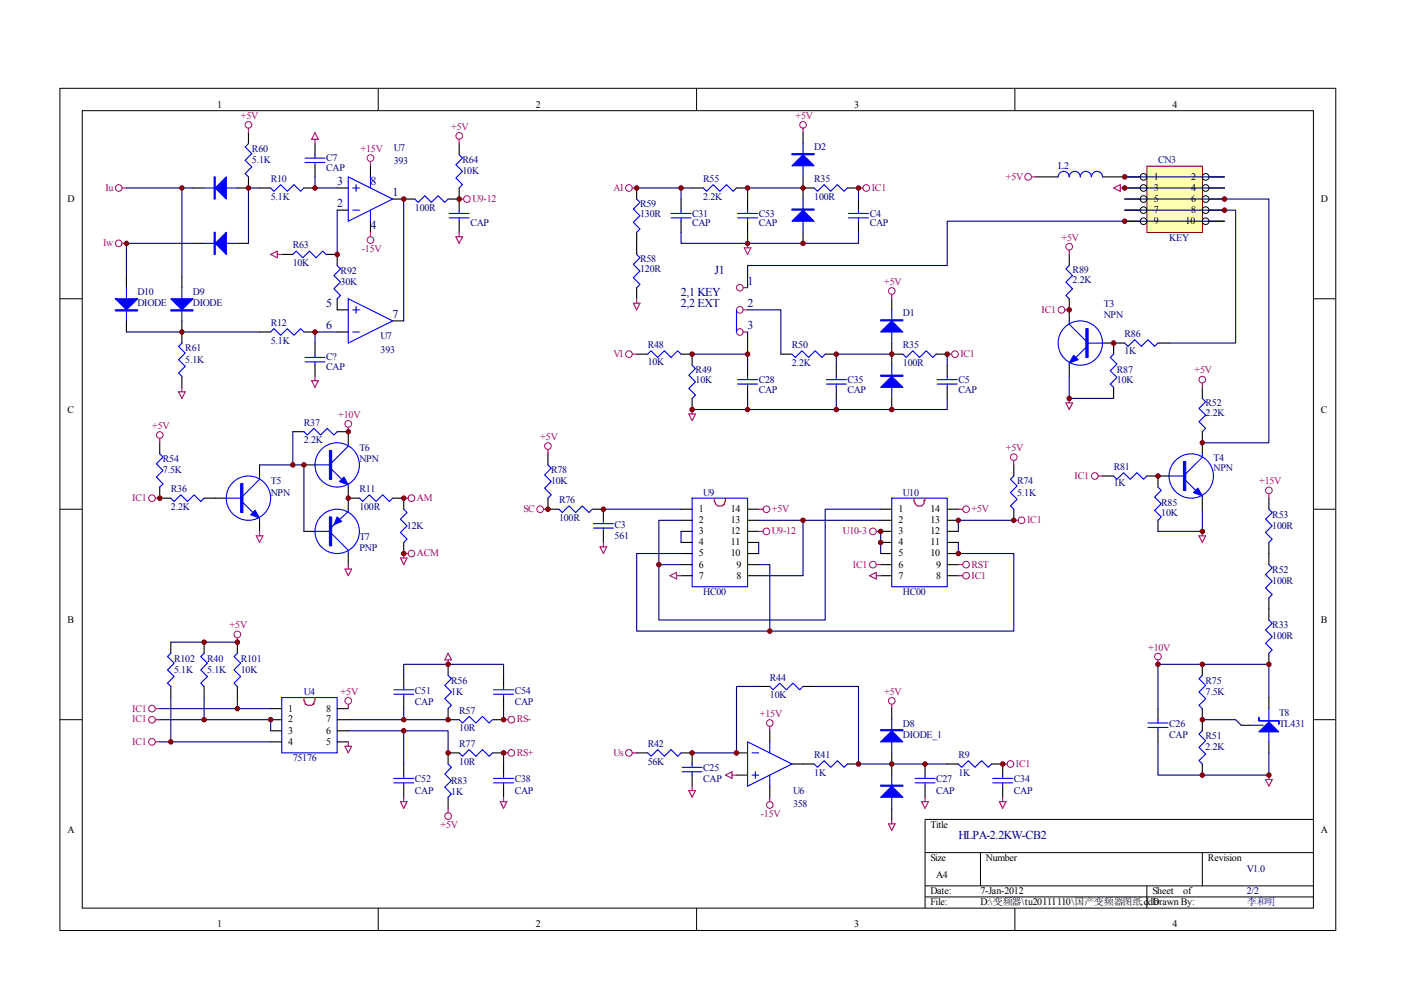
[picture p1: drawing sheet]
<svg xmlns="http://www.w3.org/2000/svg" width="297mm" height="210mm" viewBox="0 0 297 210" stroke-linecap="round" stroke-linejoin="round" font-family="sans-serif">
<g fill="none" stroke="#000" stroke-width=".21">
<path d="M12.7 18.7h270.5v178.6h-270.5zM80.2 18.7v4.7M147.7 18.7v4.7M215.2 18.7v4.7M17.4 23.5h261.1v169h-261.1zM12.7 63.3h4.7M278.4 63.3h4.7M12.7 108h4.7M278.4 108h4.7M12.7 152.6h4.7M278.4 152.6h4.7M278.4 173.7h-82.3v18.8"/>
<path d="M80.2 192.5v4.7M147.7 192.5v4.7M196.1 180.8h82.3M196.1 187.8h82.3M196.1 190.2h82.3M207.9 180.8v7M215.2 192.5v4.7M243.2 187.8v4.7M254.9 180.8v7"/>
</g>
<g fill="none" stroke="#000" stroke-width=".23">
<path d="M40.9 39.9h2.4M52.7 37.5v2.4h-2.4M52.7 28.1v2.4M55 39.9h2.4M64.4 39.9h2.4M66.8 30.5v2.3M66.8 35.2v2.3M71.5 39.9h2.3M78.5 35.2v2.3M97.4 30.5v2.3M97.4 39.9v4.7M26.8 58.6v2.4"/>
<path d="M38.6 58.6v2.4M40.9 51.6h2.4M50.3 51.6h2.4M59.7 53.9h2.4M69.1 53.9h2.4v2.4M71.5 44.6h2.3M78.5 46.9v2.4M83.2 42.2h4.8M95 42.2h2.4M97.4 46.9v2.4M26.8 68v2.4M38.6 68v4.7"/>
<path d="M38.6 79.8v2.3M55 70.4h2.4M64.4 70.4h2.4M66.8 72.7v2.4M66.8 77.4v2.4M71.5 70.4h2.3M71.5 63.3v2.4h2.3M83.2 68h2.4M33.9 93.9v2.3M55 98.6v2.3M62.1 91.5h2.3M64.4 98.6h2.4"/>
<path d="M71.5 91.5h2.3v2.4M33.9 103.3v2.3h2.3M43.3 105.6h4.7M55 110.3v2.4M64.4 112.7h2.4M73.8 105.6h2.4M73.8 103.3v4.7M73.8 117.4v2.3M83.2 105.6h2.4v2.4M85.6 115v2.4"/>
</g>
<g fill="none" stroke="#00f" stroke-width=".23">
<path d="M43.3 39.9h7M52.7 30.5l-.7 .7 1.4 1.4-1.4 1.4 1.4 1.4-1.4 1.4 .7 .7M57.4 39.9l.7 .7 1.4-1.4 1.4 1.4 1.4-1.4 1.4 1.4 .7-.7M64.7 33.5h4.2M64.7 34.5h4.2M66.8 32.8v.7M66.8 34.5v.7M73.8 37.5l9.4 4.7-9.4 4.7zM74.8 39.9h1.4M75.5 39.2v1.4M78.5 37.5v2.4M97.4 32.8l.7 .7-1.4 1.4 1.4 1.4-1.4 1.4 1.4 1.5-.7 .7"/>
<path d="M43.3 51.6h7M62.1 53.9l.7-.7 1.4 1.5 1.4-1.5 1.4 1.5 1.4-1.5 .7 .7M71.5 56.3l.7 .7-1.4 1.4 1.4 1.4-1.4 1.4 1.4 1.4-.7 .7M74.8 44.6h1.4M78.5 44.6v2.3M88 42.2l.7 .7 1.4-1.4 1.4 1.4 1.4-1.4 1.4 1.4 .7-.7M95.2 45.3h4.3M95.2 46.2h4.3M97.4 44.6v.7M97.4 46.2v.7M26.8 61v7M38.6 72.7l-.7 .7 1.4 1.5-1.4 1.4 1.4 1.4-1.4 1.4 .7 .7"/>
<path d="M38.6 61v7M57.4 70.4l.7-.7 1.4 1.4 1.4-1.4 1.4 1.4 1.4-1.4 .7 .7M64.7 75.8h4.2M64.7 76.7h4.2M66.8 75.1v.7M66.8 76.7v.7M73.8 63.3l9.4 4.7-9.4 4.7zM74.8 70.4h1.4M74.8 65.7h1.4M75.5 65v1.4M33.9 96.2l.7 .7-1.4 1.4 1.4 1.4-1.4 1.5 1.4 1.4-.7 .7M64.4 91.5l.7 .7 1.5-1.4 1.4 1.4 1.4-1.4 1.4 1.4 .7-.7"/>
<path d="M66.8 98.6h3.5M70.3 99.5l2.1 2.1M73.8 93.9v.7l-3.5 3.5M36.2 105.6l.7 .7 1.4-1.4 1.4 1.4 1.5-1.4 1.4 1.4 .7-.7M48 105.6h3.5M51.5 106.6l2.1 2.1M55 100.9v.7l-3.5 3.5M55 109.8v.5M66.6 112.7h3.2M70.3 113.1l3.5 3.6v.7M73.8 108v.4l-3.5 3.3M73.8 102.8v.5"/>
<path d="M76.2 105.6l.7 .7 1.4-1.4 1.4 1.4 1.4-1.4 1.4 1.4 .7-.7M85.6 108l.7 .7-1.4 1.4 1.4 1.4-1.4 1.4 1.4 1.4-.7 .7"/>
<circle cx="71.5" cy="98.6" r="4.7"/>
<circle cx="52.7" cy="105.6" r="4.7"/>
<circle cx="71.5" cy="112.7" r="4.7"/>
</g>
<g fill="#00f" stroke="#00f" stroke-width=".23">
<path d="M45.6 39.9l2.4-2.4v4.7z"/>
<path d="M45.6 51.6l2.4-2.3v4.6z"/>
<path d="M24.5 63.3h4.7l-2.4 2.4z"/>
<path d="M36.2 63.3h4.7l-2.3 2.4z"/>
<path d="M54.1 108.2l.9 1.6-1.9-.7z"/>
<path d="M72 102.1l.9-.9 .9 1.6z"/>
<path d="M71.5 109.6l.9 1-1.6 .7z"/>
<path d="M45.4 37.5h.2v4.7h-.2z" fill-rule="evenodd"/>
<path d="M45.4 49.3h.2v4.6h-.2z" fill-rule="evenodd"/>
<path d="M24.5 65.7h4.7v.2h-4.7z" fill-rule="evenodd"/>
<path d="M36.2 65.7h4.7v.2h-4.7z" fill-rule="evenodd"/>
<path d="M51 102.6h.5v6.1h-.5z" fill-rule="evenodd"/>
<path d="M69.8 95.5h.5v6.1h-.5z" fill-rule="evenodd"/>
<path d="M69.8 109.6h.5v6.1h-.5z" fill-rule="evenodd"/>
</g>
<g fill="none" stroke="#a1006a" stroke-width=".21">
<circle cx="25.2" cy="39.9" r=".71"/>
<circle cx="52.7" cy="26.5" r=".7"/>
<circle cx="78.5" cy="33.5" r=".71"/>
<circle cx="97.4" cy="28.8" r=".71"/>
<circle cx="25.2" cy="51.6" r=".71"/>
<circle cx="78.5" cy="50.9" r=".71"/>
<circle cx="99" cy="42.2" r=".71"/>
<circle cx="33.9" cy="92.2" r=".71"/>
<circle cx="73.8" cy="89.9" r=".71"/>
<circle cx="32.2" cy="105.6" r=".71"/>
<circle cx="87.2" cy="105.6" r=".71"/>
<circle cx="87.2" cy="117.4" r=".71"/>
</g>
<g fill="none" stroke="#a1006a" stroke-width=".23">
<path d="M25.9 39.9h.9M52.7 27.2v.9M66.8 29.5v1M66.8 28.1l.7 1.4h-1.4zM78.5 34.2v1M97.4 29.5v1M25.9 51.6h.9M57.4 53.9l1.4-.7v1.5zM58.8 53.9h.9M78.5 49.3v.9M96.7 50.2h1.4l-.7 1.4zM97.4 42.2h.9"/>
<path d="M97.4 49.3v.9M66.8 79.8v.9M33.9 92.9v1M37.9 83.1h1.4l-.7 1.4zM38.6 82.1v1M66.1 80.7h1.4l-.7 1.4zM73.8 90.6v.9M32.9 105.6h1M54.3 113.6h1.4l-.7 1.4zM55 112.7v.9M73.8 119.7v1M84.9 118.3h1.4l-.7 1.4z"/>
<path d="M85.6 105.6h.9M86.5 117.4h-.9v.9M73.1 120.7h1.4l-.7 1.4z"/>
</g>
<path d="M26.8 39.9h14.1M38.6 39.9v18.7M55 39.9h-2.3v11.7M66.8 37.5v2.4h4.7M40.9 51.6h-14.1v7M71.5 44.6v9.3M85.6 42.2v25.8M26.8 70.4h28.2M71.5 70.4h-4.7v2.3M55 98.6h9.4v14.1M62.1 91.5v7.1" fill="none" stroke="#000080" stroke-width=".23"/>
<g fill="#800000" stroke="#800000" stroke-width=".21">
<circle cx="26.8" cy="51.6" r=".47"/>
<circle cx="38.6" cy="39.9" r=".47"/>
<circle cx="38.6" cy="70.4" r=".47"/>
<circle cx="97.4" cy="42.2" r=".47"/>
<circle cx="52.7" cy="39.9" r=".47"/>
<circle cx="66.8" cy="39.9" r=".47"/>
<circle cx="71.5" cy="53.9" r=".47"/>
<circle cx="66.8" cy="70.4" r=".47"/>
<circle cx="85.6" cy="42.2" r=".47"/>
<circle cx="73.8" cy="105.6" r=".47"/>
<circle cx="85.6" cy="105.6" r=".47"/>
<circle cx="33.9" cy="105.6" r=".47"/>
<circle cx="73.8" cy="91.5" r=".47"/>
<circle cx="85.6" cy="117.4" r=".47"/>
<circle cx="62.1" cy="98.6" r=".47"/>
<circle cx="64.4" cy="98.6" r=".47"/>
</g>
<path d="M243.2 35.3h11.7v14h-11.7z" fill="#ffffb0"/>
<path d="M243.2 35.2h11.7v14.1h-11.7z" fill="none" stroke="#800000" stroke-width=".21"/>
<g fill="none" stroke="#000" stroke-width=".21">
<circle cx="242.5" cy="39.9" r=".7"/>
<circle cx="242.5" cy="37.5" r=".7"/>
<circle cx="255.6" cy="37.5" r=".71"/>
<circle cx="255.6" cy="39.9" r=".71"/>
<circle cx="242.5" cy="44.6" r=".7"/>
<circle cx="242.5" cy="46.9" r=".7"/>
<circle cx="242.5" cy="42.2" r=".7"/>
<circle cx="255.6" cy="44.6" r=".71"/>
<circle cx="255.6" cy="46.9" r=".71"/>
<circle cx="255.6" cy="42.2" r=".71"/>
</g>
<g fill="none" stroke="#000" stroke-width=".23">
<path d="M135 39.9v2.3M146.7 39.9h2.4M156.2 39.9h2.3M170.3 39.9h2.3M170.3 28.1v2.4M170.3 37.5v4.7M179.7 39.9h2.3M219.6 37.5h4.7M233.8 37.5h7.9M238.5 39.9h3.2M256.3 37.5h3.3M256.3 39.9h3.3"/>
<path d="M135 49.3v4.6M144.4 42.2v2.4M144.4 46.9v2.4M158.5 42.2v2.4M158.5 46.9v2.4M170.3 49.3v2.3M182 42.2v2.4M182 46.9v2.4M226.7 53.9v2.4M238.5 42.2h3.2M238.5 44.6h3.2M238.5 46.9h3.2"/>
<path d="M256.3 42.2h3.3M256.3 44.6h3.3M256.3 46.9h3.3M135 61v2.3M135 75.1h2.3M144.4 75.1h2.3v2.3M158.5 77.4v2.4M165.6 75.1h2.3M175 75.1h2.3M177.3 77.4v2.4M189.1 75.1h2.3M189.1 63.3v2.4"/>
<path d="M189.1 72.7v4.7M198.5 75.1h2.3M200.8 77.4v2.4M226.7 63.3v4.7M226.7 77.4v2.4M233.8 72.7h4.7M236.1 72.7v2.4M245.5 72.7h2.4M116.2 96.2v2.4M146.7 84.5v2.3M158.5 82.1v2.4M177.3 82.1v2.4"/>
<path d="M189.1 84.5v2.3M200.8 82.1v2.4M214.9 98.6v2.3M236.1 82.1v2.4M254.9 82.1v2.4M254.9 91.5v4.7M116.2 105.6v2.4h2.3M125.6 108h2.3v2.3M127.9 112.7v2.3M144.4 108h2.3M144.4 110.3h2.3M144.4 112.7h2.3"/>
<path d="M144.4 115h2.3M144.4 117.4h2.3M144.4 119.7h2.3M158.5 108h2.4M158.5 110.3h2.4M158.5 112.7h2.4M158.5 115h2.4M158.5 117.4h2.4M158.5 119.7h2.4M186.7 108h2.4M186.7 110.3h2.4M186.7 112.7h2.4"/>
<path d="M186.7 115h2.4M186.7 117.4h2.4M186.7 119.7h2.4M200.8 108h2.4M200.8 110.3h2.4M200.8 112.7h2.4M200.8 115h2.4M200.8 117.4h2.4M200.8 119.7h2.4M214.9 108v2.3M233.8 100.9h2.3M243.2 100.9h4.7"/>
<path d="M245.5 100.9v2.4M245.5 110.3v2.4M254.9 105.6v2.4M269 105.6v2.4M269 115v4.7M36.2 136.2v2.3M43.3 136.2v2.3M50.3 136.2v2.3M144.4 122.1h2.3M158.5 122.1h2.4M186.7 122.1h2.4M200.8 122.1h2.4"/>
<path d="M269 126.8v4.7M269 138.5v2.4M36.2 145.5v2.4M43.3 145.5v2.4M50.3 145.5v2.4M57.4 150.2h2.3M57.4 152.6h2.3M57.4 154.9h2.3M57.4 157.3h2.3M71.5 150.2h2.3M71.5 152.6h2.3M71.5 154.9h2.3"/>
<path d="M71.5 157.3h2.3M85.6 143.2v2.3M85.6 147.9v2.3M95 150.2v2.4h2.4M95 140.9v2.3M97.4 159.6h-2.4v2.4M104.4 152.6h2.4M104.4 159.6h2.4M106.8 143.2v2.3M106.8 147.9v2.3M135 159.6h2.3M144.4 159.6h2.3v2.4"/>
<path d="M156.2 159.6h2.3M160.9 145.5h2.3M163.2 154.9v2.4M170.3 145.5h2.3M189.1 150.2v2.4M189.1 159.6v4.7M245.5 150.2v2.4M245.5 154.9v2.4M254.9 140.9v2.3M254.9 150.2v4.7M263.1 153.8h2.4M269 147.9v2.3"/>
<path d="M269 157.3v2.3M85.6 162v2.3M85.6 166.7v2.3M95 169v2.4M106.8 162v2.3M106.8 166.7v2.3M146.7 164.3v2.4M156.2 164.3h2.3M163.2 166.7v2.3M167.9 162h4.7M179.7 162h2.3M189.1 171.4v2.3"/>
<path d="M196.1 162v2.3M196.1 166.7v2.3M200.8 162h2.4M210.2 162h2.4v2.3M212.6 166.7v2.3M254.9 162v2.3"/>
</g>
<g fill="none" stroke="#000080" stroke-width=".23">
<path d="M135 39.9h11.7M144.4 39.9v2.3M170.3 39.9h-11.8v2.3M182 39.9v2.3M238.5 37.5h21.1M238.5 39.9h21.1M144.4 49.3v2.3h37.6v-2.3M158.5 49.3v2.3M238.5 44.6h23.5v28.1h-14.1M238.5 42.2h30.5v51.7h-14.1M259.6 46.9h-58.8v9.4h-42.3v4.7M158.5 65.7h7.1v9.4"/>
<path d="M158.5 70.4v4.7h-11.8M158.5 75.1v2.3M189.1 75.1h-11.8v2.3M200.8 75.1v2.3M226.7 79.8v4.7h9.4M158.5 84.5v2.3h-11.8M177.3 84.5v2.3M200.8 84.5v2.3h-42.3M127.9 108h16.5M139.7 119.7h4.7M144.4 112.7v2.3M160.9 110.3h9.4v11.8h-9.4"/>
<path d="M160.9 119.7h2.3v14.1M160.9 115v2.4M170.3 110.3h16.4M186.7 108h-11.7v23.5h-35.3v-21.2h4.7M186.7 112.7v4.7M203.2 115v2.4h11.7v16.4h-79.9v-16.4h9.4M214.9 110.3h-11.7v2.4M254.9 108v4.7h-9.4M36.2 136.2h14.1M33.9 152.6h23.5v2.3M33.9 150.2h23.5M33.9 157.3h23.5"/>
<path d="M36.2 147.9v9.4M43.3 147.9v4.7M50.3 147.9v2.3M73.8 154.9h21.2v4.7M73.8 152.6h21.2M85.6 143.2v-2.3h21.2v2.3M85.6 150.2v2.4M85.6 154.9v7.1M106.8 150.2v2.4M106.8 159.6v2.4M160.9 145.5h-4.7v14.1h-9.5M172.6 145.5h9.4v16.5h18.8"/>
<path d="M245.5 157.3v7h23.5v-4.7M254.9 152.6h7.1l1.1 1.2M269 147.9v-7h-23.5v9.3"/>
</g>
<g fill="none" stroke="#00f" stroke-width=".23">
<path d="M149.1 39.9l.7 .7 1.4-1.4 1.4 1.4 1.4-1.4 1.4 1.4 .8-.7M170.3 30.5v7M172.6 39.9l.7 .7 1.4-1.4 1.4 1.4 1.5-1.4 1.4 1.4 .7-.7M224.3 37.5a1.18 1.18 0 0 1 1.2-1.2 1.18 1.18 0 0 1 1.2 1.2 1.17 1.17 0 0 1 1.2-1.2 1.17 1.17 0 0 1 1.1 1.2 1.17 1.17 0 0 1 1.2-1.2 1.17 1.17 0 0 1 1.2 1.2 1.18 1.18 0 0 1 1.2-1.2 1.18 1.18 0 0 1 1.2 1.2M135 42.2l.7 .7-1.4 1.4 1.4 1.4-1.4 1.4 1.4 1.4-.7 .8M135 53.9l.7 .8-1.4 1.4 1.4 1.4-1.4 1.4 1.4 1.4-.7 .7M142.3 45.3h4.2M142.3 46.2h4.2M144.4 44.6v.7M144.4 46.2v.7M156.4 45.3h4.2M156.4 46.2h4.2"/>
<path d="M158.5 44.6v.7M158.5 46.2v.7M170.3 42.2v7.1M179.9 45.3h4.2M179.9 46.2h4.2M182 44.6v.7M182 46.2v.7M226.7 56.3l-.7 .7 1.4 1.4-1.4 1.4 1.4 1.4-1.4 1.4 .7 .7M137.3 75.1l.7-.7 1.5 1.4 1.4-1.4 1.4 1.4 1.4-1.4 .7 .7M146.7 77.4l.7 .7-1.4 1.4 1.4 1.5-1.4 1.4 1.4 1.4-.7 .7M156.2 65.7v4.7M158.5 79.8v.7"/>
<path d="M167.9 75.1l.7 .7 1.4-1.4 1.4 1.4 1.4-1.4 1.5 1.4 .7-.7M177.3 79.8v.7M189.1 65.7v7M189.1 77.4v7.1M191.4 75.1l.7 .7 1.4-1.4 1.5 1.4 1.4-1.4 1.4 1.4 .7-.7M200.8 79.8v.7M226.7 68v.7l3.5 3.6M226.7 77v.4M230.2 73.7l-2.1 2.1M230.2 72.7h3.6M236.1 75.1l-.7 .7 1.4 1.4-1.4 1.4 1.4 1.4-1.4 1.4 .7 .7M238.5 72.7l.7 .7 1.4-1.4 1.4 1.4 1.4-1.4 1.4 1.4 .7-.7"/>
<path d="M116.2 98.6l.7 .7-1.4 1.4 1.4 1.4-1.4 1.4 1.4 1.4-.7 .7M156.4 80.5h4.2M156.4 81.4h4.2M158.5 81.4v.7M175.2 80.5h4.2M175.2 81.4h4.2M177.3 81.4v.7M198.7 80.5h4.2M198.7 81.4h4.2M200.8 81.4v.7M254.9 96.2v.7l-3.5 3.5M254.9 84.5l.7 .7-1.4 1.4 1.4 1.4-1.4 1.4 1.4 1.4-.7 .7"/>
<path d="M118.5 108l.7 .7 1.4-1.4 1.5 1.4 1.4-1.4 1.4 1.4 .7-.7M125.8 111h4.2M125.8 112h4.2M127.9 110.3v.7M127.9 112v.7M146.7 105.6h11.8v18.8h-11.8zM189.1 105.6h11.7v18.8h-11.7zM214.9 100.9l-.7 .7 1.4 1.4-1.4 1.4 1.4 1.5-1.4 1.4 .7 .7M236.1 100.9l.7 .7 1.4-1.4 1.4 1.4 1.4-1.4 1.5 1.4 .7-.7M245.5 103.3l.7 .7-1.4 1.4 1.4 1.4-1.4 1.4 1.4 1.4-.7 .7M247.9 100.9h3.5M251.4 101.9l2.1 2.1"/>
<path d="M254.9 105.1v.5M269 119.7l.7 .7-1.4 1.4 1.4 1.4-1.4 1.4 1.4 1.5-.7 .7M269 108l.7 .7-1.4 1.4 1.4 1.4-1.4 1.4 1.4 1.4-.7 .7M36.2 138.5l-.7 .7 1.4 1.4-1.4 1.4 1.4 1.4-1.4 1.4 .7 .7M43.3 138.5l-.7 .7 1.4 1.4-1.4 1.4 1.4 1.4-1.4 1.4 .7 .7M50.3 138.5l-.7 .7 1.4 1.4-1.4 1.4 1.4 1.4-1.4 1.4 .7 .7M269 131.5l.7 .7-1.4 1.4 1.4 1.4-1.4 1.4 1.4 1.4-.7 .7M59.7 147.9h11.8v11.7h-11.8zM83.5 146.3h4.2M83.5 147.2h4.2M85.6 145.5v.8M85.6 147.2v.7"/>
<path d="M95 143.2l.7 .7-1.4 1.4 1.4 1.4-1.4 1.4 1.4 1.4-.7 .7M97.4 152.6l.7 .7 1.4-1.4 1.4 1.4 1.4-1.4 1.4 1.4 .7-.7M97.4 159.6l.7 .7 1.4-1.4 1.4 1.4 1.4-1.4 1.4 1.4 .7-.7M104.6 146.3h4.3M104.6 147.2h4.3M106.8 145.5v.8M106.8 147.2v.7M137.3 159.6l.7 .7 1.5-1.4 1.4 1.4 1.4-1.4 1.4 1.4 .7-.7M158.5 157.3l9.4 4.7-9.4 4.7zM159.4 159.6h1.5M163.2 145.5l.7 .8 1.4-1.5 1.4 1.5 1.4-1.5 1.5 1.5 .7-.8M163.2 157.3v2.3"/>
<path d="M189.1 152.6v7M243.4 153.3h4.2M243.4 154.2h4.2M245.5 152.6v.7M245.5 154.2v.7M254.9 143.2l-.7 .7 1.4 1.4-1.4 1.4 1.4 1.4-1.4 1.4 .7 .7M254.9 154.9l-.7 .7 1.4 1.5-1.4 1.4 1.4 1.4-1.4 1.4 .7 .7M265.5 153.8h2.4M269 150.2v7.1M83.5 165h4.2M83.5 166h4.2M85.6 164.3v.7"/>
<path d="M85.6 166v.7M95 162l.7 .7-1.4 1.4 1.4 1.4-1.4 1.4 1.4 1.4-.7 .7M104.6 165h4.3M104.6 166h4.3M106.8 164.3v.7M106.8 166v.7M144.6 162.7h4.3M144.6 163.6h4.3M146.7 162v.7M146.7 163.6v.7M159.4 164.3h1.5M160.1 163.6v1.4"/>
<path d="M163.2 164.3v2.4M172.6 162l.7 .7 1.4-1.4 1.4 1.4 1.5-1.4 1.4 1.4 .7-.7M189.1 164.3v7.1M194 165h4.2M194 166h4.2M196.1 164.3v.7M196.1 166v.7M203.2 162l.7 .7 1.4-1.4 1.4 1.4 1.4-1.4 1.4 1.4 .7-.7M210.5 165h4.2M210.5 166h4.2M212.6 164.3v.7M212.6 166v.7"/>
<circle cx="229.1" cy="72.7" r="4.7"/>
<circle cx="252.6" cy="100.9" r="4.7"/>
</g>
<g fill="#800000" stroke="#800000" stroke-width=".21">
<circle cx="238.5" cy="37.5" r=".47"/>
<circle cx="238.5" cy="39.9" r=".47"/>
<circle cx="158.5" cy="39.9" r=".47"/>
<circle cx="170.3" cy="39.9" r=".47"/>
<circle cx="135" cy="39.9" r=".47"/>
<circle cx="144.4" cy="39.9" r=".47"/>
<circle cx="170.3" cy="51.6" r=".47"/>
<circle cx="158.5" cy="51.6" r=".47"/>
<circle cx="182" cy="39.9" r=".47"/>
<circle cx="177.3" cy="75.1" r=".47"/>
<circle cx="200.8" cy="75.1" r=".47"/>
<circle cx="189.1" cy="75.1" r=".47"/>
<circle cx="238.5" cy="46.9" r=".47"/>
<circle cx="146.7" cy="75.1" r=".47"/>
<circle cx="158.5" cy="75.1" r=".47"/>
<circle cx="146.7" cy="86.8" r=".47"/>
<circle cx="158.5" cy="86.8" r=".47"/>
<circle cx="189.1" cy="86.8" r=".47"/>
<circle cx="177.3" cy="86.8" r=".47"/>
<circle cx="236.1" cy="72.7" r=".47"/>
<circle cx="226.7" cy="65.7" r=".47"/>
<circle cx="259.6" cy="44.6" r=".47"/>
<circle cx="226.7" cy="84.5" r=".47"/>
<circle cx="245.5" cy="100.9" r=".47"/>
<circle cx="254.9" cy="112.7" r=".47"/>
<circle cx="259.6" cy="42.2" r=".47"/>
<circle cx="254.9" cy="93.9" r=".47"/>
<circle cx="95" cy="152.6" r=".47"/>
<circle cx="95" cy="159.6" r=".47"/>
<circle cx="85.6" cy="154.9" r=".47"/>
<circle cx="85.6" cy="152.6" r=".47"/>
<circle cx="106.8" cy="159.6" r=".47"/>
<circle cx="106.8" cy="152.6" r=".47"/>
<circle cx="43.3" cy="136.2" r=".47"/>
<circle cx="57.4" cy="152.6" r=".47"/>
<circle cx="50.3" cy="150.2" r=".47"/>
<circle cx="43.3" cy="152.6" r=".47"/>
<circle cx="36.2" cy="157.3" r=".47"/>
<circle cx="95" cy="140.8" r=".47"/>
<circle cx="50.3" cy="136.2" r=".47"/>
<circle cx="116.2" cy="108" r=".47"/>
<circle cx="127.9" cy="108" r=".47"/>
<circle cx="170.3" cy="110.3" r=".47"/>
<circle cx="203.2" cy="117.4" r=".47"/>
<circle cx="186.7" cy="112.7" r=".47"/>
<circle cx="186.7" cy="115" r=".47"/>
<circle cx="139.7" cy="119.7" r=".47"/>
<circle cx="214.9" cy="110.3" r=".47"/>
<circle cx="203.2" cy="110.3" r=".47"/>
<circle cx="163.2" cy="133.8" r=".47"/>
<circle cx="212.6" cy="162" r=".47"/>
<circle cx="146.7" cy="159.6" r=".47"/>
<circle cx="156.1" cy="159.6" r=".47"/>
<circle cx="182" cy="162" r=".47"/>
<circle cx="196.1" cy="162" r=".47"/>
<circle cx="189.1" cy="162" r=".47"/>
<circle cx="269" cy="140.8" r=".47"/>
<circle cx="254.9" cy="152.6" r=".47"/>
<circle cx="254.9" cy="140.8" r=".47"/>
<circle cx="254.9" cy="164.3" r=".47"/>
<circle cx="269" cy="164.3" r=".47"/>
<circle cx="245.5" cy="140.8" r=".47"/>
</g>
<g fill="none" stroke="#a1006a" stroke-width=".23">
<path d="M134 39.9h1M170.3 27.2v.9M182 39.9h1M218.7 37.5h.9M236.1 39.9l1.4-.7v1.4zM237.5 39.9h1M157.8 52.5h1.4l-.7 1.4zM158.5 51.6v.9M226.7 53v.9M134 75.1h1M134.3 64.3h1.4l-.7 1.4zM135 63.3v1"/>
<path d="M157.6 61h.9M157.6 65.7h.9M157.6 70.4h.9M189.1 62.4v.9M200.8 75.1h1M225.8 65.7h.9M116.2 95.3v.9M146 87.8h1.4l-.7 1.4zM146.7 86.8v1M214.9 97.6v1M226 85.4h1.4l-.7 1.4zM226.7 84.5v.9"/>
<path d="M254.9 81.2v.9M115.2 108h1M127.2 116h1.4l-.7 1.4zM127.9 115v1M160.9 108h.9M160.9 112.7h.9M185.8 119.7h.9M185.8 112.7h.9M203.2 108h.9M203.2 119.7h.9M214.9 110.3h1M232.8 100.9h1"/>
<path d="M254.2 113.6h1.4l-.7 1.4zM254.9 112.7v.9M269 104.7v.9M50.3 135.2v1M95 139.9v1M95 138.5l.7 1.4h-1.4zM142 122.1l1.5-.7v1.4zM143.5 122.1h.9M184.4 122.1l1.4-.7v1.4zM185.8 122.1h.9M203.2 122.1h.9M245.5 139.9v1"/>
<path d="M32.9 152.6h1M32.9 150.2h1M32.9 157.3h1M73.1 158.2h1.4l-.7 1.4zM73.8 149.3v.9M73.8 157.3v.9M106.8 152.6h.9M106.8 159.6h.9M134 159.6h1M163.2 154v.9M189.1 149.3v.9M84.9 170h1.4l-.7 1.4z"/>
<path d="M85.6 169v1M95 171.4v.9M106.1 170h1.4l-.7 1.4zM106.8 169v1M146 167.6h1.4l-.7 1.4zM146.7 166.7v.9M153.8 164.3l1.4-.7v1.4zM155.2 164.3h1M163.2 169v1M188.4 174.7h1.4l-.7 1.4zM189.1 173.7v1M195.4 170h1.4l-.7 1.4z"/>
<path d="M196.1 169v1M211.9 170h1.4l-.7 1.4zM212.6 162h.9M212.6 169v1M268.3 165.3h1.4l-.7 1.4zM269 164.3v1"/>
</g>
<g fill="none" stroke="#a1006a" stroke-width=".21">
<circle cx="133.3" cy="39.9" r=".7"/>
<circle cx="170.3" cy="26.5" r=".7"/>
<circle cx="183.7" cy="39.9" r=".7"/>
<circle cx="218" cy="37.5" r=".71"/>
<circle cx="226.7" cy="52.3" r=".71"/>
<circle cx="133.3" cy="75.1" r=".7"/>
<circle cx="156.9" cy="65.7" r=".71"/>
<circle cx="156.9" cy="70.4" r=".7"/>
<circle cx="156.9" cy="61" r=".7"/>
<circle cx="189.1" cy="61.7" r=".7"/>
<circle cx="202.5" cy="75.1" r=".71"/>
<circle cx="225.1" cy="65.7" r=".71"/>
<circle cx="116.2" cy="94.6" r=".71"/>
<circle cx="214.9" cy="96.9" r=".71"/>
<circle cx="254.9" cy="80.5" r=".71"/>
<circle cx="114.5" cy="108" r=".71"/>
<circle cx="162.5" cy="112.7" r=".71"/>
<circle cx="162.5" cy="108" r=".71"/>
<circle cx="185.1" cy="112.7" r=".71"/>
<circle cx="185.1" cy="119.7" r=".71"/>
<circle cx="204.8" cy="119.7" r=".71"/>
<circle cx="204.8" cy="108" r=".71"/>
<circle cx="216.6" cy="110.3" r=".71"/>
<circle cx="232.1" cy="100.9" r=".71"/>
<circle cx="269" cy="104" r=".7"/>
<circle cx="50.3" cy="134.5" r=".71"/>
<circle cx="204.8" cy="122.1" r=".71"/>
<circle cx="245.5" cy="139.2" r=".71"/>
<circle cx="32.2" cy="157.3" r=".71"/>
<circle cx="32.2" cy="152.6" r=".71"/>
<circle cx="32.2" cy="150.2" r=".71"/>
<circle cx="73.8" cy="148.6" r=".71"/>
<circle cx="108.4" cy="159.6" r=".71"/>
<circle cx="108.4" cy="152.6" r=".7"/>
<circle cx="133.3" cy="159.6" r=".71"/>
<circle cx="163.2" cy="153.3" r=".71"/>
<circle cx="189.1" cy="148.6" r=".71"/>
<circle cx="95" cy="173" r=".71"/>
<circle cx="163.2" cy="170.7" r=".71"/>
<circle cx="214.2" cy="162" r=".71"/>
</g>
<g fill="#00f" stroke="#00f" stroke-width=".23">
<path d="M167.9 46.9l2.4-2.3 2.3 2.3z"/>
<path d="M167.9 35.2l2.4-2.4 2.3 2.4z"/>
<path d="M186.7 82.1l2.4-2.3 2.3 2.3z"/>
<path d="M186.7 70.4l2.4-2.4 2.3 2.4z"/>
<path d="M227.6 75.3l1 1-1.9 .7z"/>
<path d="M254 103.5l.9 1.6-1.9-.7z"/>
<path d="M186.7 169l2.4-2.3 2.3 2.3z"/>
<path d="M186.7 157.3l2.4-2.4 2.3 2.4z"/>
<path d="M266.9 155.2l2.1-2.1 2.1 2.1z"/>
<path d="M167.9 44.3h4.7v.3h-4.7z" fill-rule="evenodd"/>
<path d="M167.9 32.6h4.7v.2h-4.7z" fill-rule="evenodd"/>
<path d="M186.7 79.5h4.7v.3h-4.7z" fill-rule="evenodd"/>
<path d="M186.7 67.8h4.7v.2h-4.7z" fill-rule="evenodd"/>
<path d="M230.2 69.7h.5v6.1h-.5z" fill-rule="evenodd"/>
<path d="M250.9 97.9h.5v6.1h-.5z" fill-rule="evenodd"/>
<path d="M186.7 166.5h4.7v.2h-4.7z" fill-rule="evenodd"/>
<path d="M186.7 154.7h4.7v.2h-4.7z" fill-rule="evenodd"/>
<path d="M266.9 152.1v.7h4.2v.7v-.7h-4.2z" fill-rule="evenodd"/>
</g>
<path d="M151.4 105.6v.7l.3 .3a.99 .99 0 0 0 1.6 .4h.3v-.4l.2-.3v-.7M193.8 105.6v.7l.2 .3a1.03 1.03 0 0 0 .9 .7 1.03 1.03 0 0 0 1-.5v-.7h.2v-.5M64.4 147.9v.7l.3 .2v.5a2.02 2.02 0 0 0 1.9 0v-.5l.2-.2v-.7" fill="none" stroke="#f00" stroke-width=".23"/>
<g font-size="2.5" fill="#000080">
<text x="71.5" y="39.2">3</text>
<text x="78.6" y="39.2">8</text>
<text x="83.2" y="41.6">1</text>
<text x="71.5" y="44">2</text>
<text x="78.6" y="48.6">4</text>
<text x="151.5" y="58">J1</text>
<text x="69.2" y="65">5</text>
<text x="144.4" y="62.8">2,1 KEY</text>
<text x="144.4" y="65">2,2 EXT</text>
<text x="158.5" y="60.4">1</text>
<text x="158.5" y="65">2</text>
<text x="69.2" y="69.8">6</text>
<text x="83.2" y="67.4">7</text>
<text x="158.5" y="69.8">3</text>
<text x="203.2" y="177.8">HLPA-2.2KW-CB2</text>
</g>
<g font-size="2.1">
<text x="46.1" y="22.9">1</text>
<text x="113.6" y="22.9">2</text>
<text x="181.1" y="22.9">3</text>
<text x="248.6" y="22.9">4</text>
<text x="244.6" y="38.1">1</text>
<text x="244.6" y="40.5">3</text>
<text x="252.6" y="38.1">2</text>
<text x="252.6" y="40.5">4</text>
<text x="14.3" y="42.8">D</text>
<text x="244.6" y="42.8">5</text>
<text x="244.6" y="45.1">7</text>
<text x="244.6" y="47.5">9</text>
<text x="251.4" y="47.5">10</text>
<text x="252.6" y="42.8">6</text>
<text x="252.6" y="45.1">8</text>
<text x="280.1" y="42.8">D</text>
<text x="14.3" y="87.5">C</text>
<text x="280.1" y="87.5">C</text>
<text x="148.2" y="108.6">1</text>
<text x="148.2" y="110.9">2</text>
<text x="148.2" y="113.3">3</text>
<text x="154.9" y="113.3">12</text>
<text x="154.9" y="110.9">13</text>
<text x="154.9" y="108.6">14</text>
<text x="190.5" y="108.6">1</text>
<text x="190.5" y="110.9">2</text>
<text x="190.5" y="113.3">3</text>
<text x="197.3" y="113.3">12</text>
<text x="197.3" y="110.9">13</text>
<text x="197.3" y="108.6">14</text>
<text x="148.2" y="115.6">4</text>
<text x="148.2" y="118">5</text>
<text x="154.9" y="118">10</text>
<text x="154.9" y="115.6">11</text>
<text x="190.5" y="115.6">4</text>
<text x="190.5" y="118">5</text>
<text x="197.3" y="118">10</text>
<text x="197.3" y="115.6">11</text>
<text x="148.2" y="120.3">6</text>
<text x="148.2" y="122.7">7</text>
<text x="156.1" y="122.7">8</text>
<text x="156.1" y="120.3">9</text>
<text x="190.5" y="120.3">6</text>
<text x="190.5" y="122.7">7</text>
<text x="198.5" y="122.7">8</text>
<text x="198.5" y="120.3">9</text>
<text x="14.3" y="132.1">B</text>
<text x="280.1" y="132.1">B</text>
<text x="61.1" y="150.9">1</text>
<text x="61.1" y="153.2">2</text>
<text x="61.1" y="155.5">3</text>
<text x="69.2" y="155.5">6</text>
<text x="69.2" y="153.2">7</text>
<text x="69.2" y="150.9">8</text>
<text x="61.1" y="157.9">4</text>
<text x="69.2" y="157.9">5</text>
<text x="14.3" y="176.7">A</text>
<text x="197.3" y="175.5">Title</text>
<text x="280.1" y="176.7">A</text>
<text x="197.3" y="182.6">Size</text>
<text x="209" y="182.6">Number</text>
<text x="256.1" y="182.6">Revision</text>
<text x="197.3" y="189.6">Date:</text>
<text x="197.3" y="192">File:</text>
<text x="198.5" y="186.1">A4</text>
<text x="207.9" y="189.6">7-Jan-2012</text>
<text x="207.9" y="192">D:\变频器\tu20111110\国产变频器图纸.ddb</text>
<text x="244.3" y="189.6">Sheet</text>
<text x="244.3" y="192">Drawn By:</text>
<text x="250.9" y="189.6">of</text>
<text x="46.1" y="196.6">1</text>
<text x="113.6" y="196.6">2</text>
<text x="181.1" y="196.6">3</text>
<text x="248.6" y="196.6">4</text>
</g>
<g font-size="2.1" fill="#a1006a">
<text x="51.1" y="25.2">+5V</text>
<text x="95.7" y="27.5">+5V</text>
<text x="168.7" y="25.2">+5V</text>
<text x="76.5" y="32.3">+15V</text>
<text x="22.4" y="40.5">Iu</text>
<text x="130" y="40.5">AI</text>
<text x="184.8" y="40.5">IC1</text>
<text x="213.3" y="38.1">+5V</text>
<text x="100.2" y="42.8">U9-12</text>
<text x="21.8" y="52.2">Iw</text>
<text x="76.7" y="53.4">-15V</text>
<text x="225" y="51.1">+5V</text>
<text x="187.5" y="60.5">+5V</text>
<text x="220.8" y="66.3">IC1</text>
<text x="130" y="75.7">VI</text>
<text x="203.6" y="75.7">IC1</text>
<text x="253.2" y="79.2">+5V</text>
<text x="71.7" y="88.6">+10V</text>
<text x="32.3" y="90.9">+5V</text>
<text x="114.6" y="93.3">+5V</text>
<text x="213.3" y="95.7">+5V</text>
<text x="227.8" y="101.5">IC1</text>
<text x="28" y="106.2">IC1</text>
<text x="88.4" y="106.2">AM</text>
<text x="267" y="102.7">+15V</text>
<text x="111" y="108.6">SC</text>
<text x="163.7" y="108.6">+5V</text>
<text x="163.7" y="113.3">U9-12</text>
<text x="178.7" y="113.3">U10-3</text>
<text x="206" y="108.6">+5V</text>
<text x="217.8" y="110.9">IC1</text>
<text x="88.4" y="118">ACM</text>
<text x="180.8" y="120.3">IC1</text>
<text x="206" y="120.3">RST</text>
<text x="206" y="122.7">IC1</text>
<text x="48.7" y="133.2">+5V</text>
<text x="243.4" y="137.9">+10V</text>
<text x="72.2" y="147.3">+5V</text>
<text x="187.5" y="147.3">+5V</text>
<text x="28" y="150.9">IC1</text>
<text x="28" y="153.2">IC1</text>
<text x="109.6" y="153.2">RS-</text>
<text x="161.1" y="152">+15V</text>
<text x="28" y="157.9">IC1</text>
<text x="109.6" y="160.3">RS+</text>
<text x="130" y="160.3">Us</text>
<text x="215.4" y="162.6">IC1</text>
<text x="161.3" y="173.2">-15V</text>
<text x="93.4" y="175.5">+5V</text>
</g>
<g font-size="2.1" fill="#000080">
<text x="53.4" y="32.3">R60</text>
<text x="53.4" y="34.6">5.1K</text>
<text x="69.2" y="34.1">C7</text>
<text x="83.5" y="32">U7</text>
<text x="83.5" y="34.8">393</text>
<text x="98" y="34.6">R64</text>
<text x="172.6" y="31.8">D2</text>
<text x="224.4" y="35.7">L2</text>
<text x="245.5" y="34.6">CN3</text>
<text x="57.4" y="38.6">R10</text>
<text x="69.2" y="36.3">CAP</text>
<text x="98" y="36.9">10K</text>
<text x="149.1" y="38.6">R55</text>
<text x="172.6" y="38.6">R35</text>
<text x="57.4" y="42.3">5.1K</text>
<text x="88" y="44.7">100R</text>
<text x="135.7" y="43.8">R59</text>
<text x="135.7" y="45.9">130R</text>
<text x="146.7" y="45.9">C31</text>
<text x="149.1" y="42.3">2.2K</text>
<text x="160.9" y="45.9">C53</text>
<text x="172.6" y="42.3">100R</text>
<text x="184.4" y="45.9">C4</text>
<text x="62.1" y="52.7">R63</text>
<text x="99.7" y="48">CAP</text>
<text x="146.7" y="48">CAP</text>
<text x="160.9" y="48">CAP</text>
<text x="184.4" y="48">CAP</text>
<text x="247.9" y="51.1">KEY</text>
<text x="62.1" y="56.4">10K</text>
<text x="72.2" y="58.1">R92</text>
<text x="135.7" y="55.5">R58</text>
<text x="135.7" y="57.6">120R</text>
<text x="227.4" y="57.8">R89</text>
<text x="227.4" y="60">2.2K</text>
<text x="29.1" y="62.5">D10</text>
<text x="29.1" y="64.9">DIODE</text>
<text x="40.9" y="62.5">D9</text>
<text x="40.9" y="64.9">DIODE</text>
<text x="72.2" y="60.5">30K</text>
<text x="234" y="65.1">T3</text>
<text x="57.4" y="69.1">R12</text>
<text x="80.7" y="71.9">U7</text>
<text x="191.4" y="67">D1</text>
<text x="234" y="67.5">NPN</text>
<text x="238.4" y="71.5">R86</text>
<text x="39.3" y="74.5">R61</text>
<text x="39.3" y="76.9">5.1K</text>
<text x="57.4" y="72.9">5.1K</text>
<text x="69.2" y="76.4">C?</text>
<text x="80.7" y="74.8">393</text>
<text x="137.3" y="73.8">R48</text>
<text x="137.3" y="77.3">10K</text>
<text x="167.9" y="73.8">R50</text>
<text x="167.9" y="77.6">2.2K</text>
<text x="191.4" y="73.8">R35</text>
<text x="191.4" y="77.6">100R</text>
<text x="238.4" y="75">1K</text>
<text x="69.2" y="78.5">CAP</text>
<text x="147.5" y="79">R49</text>
<text x="147.5" y="81.1">10K</text>
<text x="160.9" y="81.1">C28</text>
<text x="160.9" y="83.2">CAP</text>
<text x="179.7" y="81.1">C35</text>
<text x="179.7" y="83.2">CAP</text>
<text x="203.2" y="81.1">C5</text>
<text x="203.2" y="83.2">CAP</text>
<text x="236.8" y="79">R87</text>
<text x="236.8" y="81.1">10K</text>
<text x="255.6" y="86">R52</text>
<text x="255.6" y="88.2">2.2K</text>
<text x="64.4" y="90.3">R37</text>
<text x="64.4" y="94">2.2K</text>
<text x="76.2" y="95.7">T6</text>
<text x="34.5" y="98">R54</text>
<text x="34.5" y="100.3">7.5K</text>
<text x="76.2" y="98">NPN</text>
<text x="116.8" y="100.3">R78</text>
<text x="236.1" y="99.7">R81</text>
<text x="257.3" y="97.8">T4</text>
<text x="257.3" y="99.9">NPN</text>
<text x="36.2" y="104.3">R36</text>
<text x="57.4" y="102.7">T5</text>
<text x="57.4" y="105.1">NPN</text>
<text x="76.2" y="104.3">R11</text>
<text x="116.8" y="102.7">10K</text>
<text x="118.5" y="106.7">R76</text>
<text x="149.1" y="105.1">U9</text>
<text x="191.4" y="105.1">U10</text>
<text x="215.6" y="102.7">R74</text>
<text x="215.6" y="105.1">5.1K</text>
<text x="236.1" y="103.1">1K</text>
<text x="246.2" y="107.2">R85</text>
<text x="36.2" y="108.1">2.2K</text>
<text x="76.2" y="108.1">100R</text>
<text x="86.3" y="112.1">12K</text>
<text x="118.5" y="110.4">100R</text>
<text x="130.3" y="111.9">C3</text>
<text x="246.2" y="109.3">10K</text>
<text x="269.7" y="109.7">R53</text>
<text x="269.7" y="112.1">100R</text>
<text x="76.2" y="114.5">T7</text>
<text x="76.2" y="116.8">PNP</text>
<text x="130.3" y="114.2">561</text>
<text x="269.7" y="121.5">R52</text>
<text x="269.7" y="123.9">100R</text>
<text x="149.1" y="126.2">HC00</text>
<text x="191.4" y="126.2">HC00</text>
<text x="269.7" y="133.2">R33</text>
<text x="269.7" y="135.6">100R</text>
<text x="36.9" y="140.3">R102</text>
<text x="36.9" y="142.6">5.1K</text>
<text x="43.9" y="140.3">R40</text>
<text x="43.9" y="142.6">5.1K</text>
<text x="51.1" y="140.3">R101</text>
<text x="51.1" y="142.6">10K</text>
<text x="64.4" y="147.3">U4</text>
<text x="88" y="147.1">C51</text>
<text x="88" y="149.5">CAP</text>
<text x="95.7" y="145">R56</text>
<text x="95.7" y="147.3">1K</text>
<text x="109.1" y="147.1">C54</text>
<text x="109.1" y="149.5">CAP</text>
<text x="163.2" y="144.3">R44</text>
<text x="163.2" y="148">10K</text>
<text x="255.6" y="145">R75</text>
<text x="255.6" y="147.3">7.5K</text>
<text x="97.4" y="151.3">R57</text>
<text x="97.4" y="155">10R</text>
<text x="191.4" y="154.1">D8</text>
<text x="247.9" y="154.1">C26</text>
<text x="271.2" y="151.8">T8</text>
<text x="271.2" y="154.1">TL431</text>
<text x="62.1" y="161.4">75176</text>
<text x="97.4" y="158.3">R77</text>
<text x="137.3" y="158.3">R42</text>
<text x="172.6" y="160.7">R41</text>
<text x="191.4" y="156.5">DIODE_1</text>
<text x="203.2" y="160.7">R9</text>
<text x="247.9" y="156.5">CAP</text>
<text x="255.6" y="156.7">R51</text>
<text x="255.6" y="159.1">2.2K</text>
<text x="88" y="165.9">C52</text>
<text x="95.7" y="166.1">R83</text>
<text x="97.4" y="162.2">10R</text>
<text x="109.1" y="165.9">C38</text>
<text x="137.3" y="162.2">56K</text>
<text x="149.1" y="163.5">C25</text>
<text x="149.1" y="165.9">CAP</text>
<text x="172.6" y="164.4">1K</text>
<text x="198.5" y="165.9">C27</text>
<text x="203.2" y="164.4">1K</text>
<text x="215" y="165.9">C34</text>
<text x="88" y="168.2">CAP</text>
<text x="95.7" y="168.5">1K</text>
<text x="109.1" y="168.2">CAP</text>
<text x="168.1" y="168.2">U6</text>
<text x="168.1" y="171">358</text>
<text x="198.5" y="168.2">CAP</text>
<text x="215" y="168.2">CAP</text>
<text x="264.3" y="184.9">V1.0</text>
<text x="264.3" y="189.6">2/2</text>
<text x="264.3" y="192">李和明</text>
</g>
</svg>
